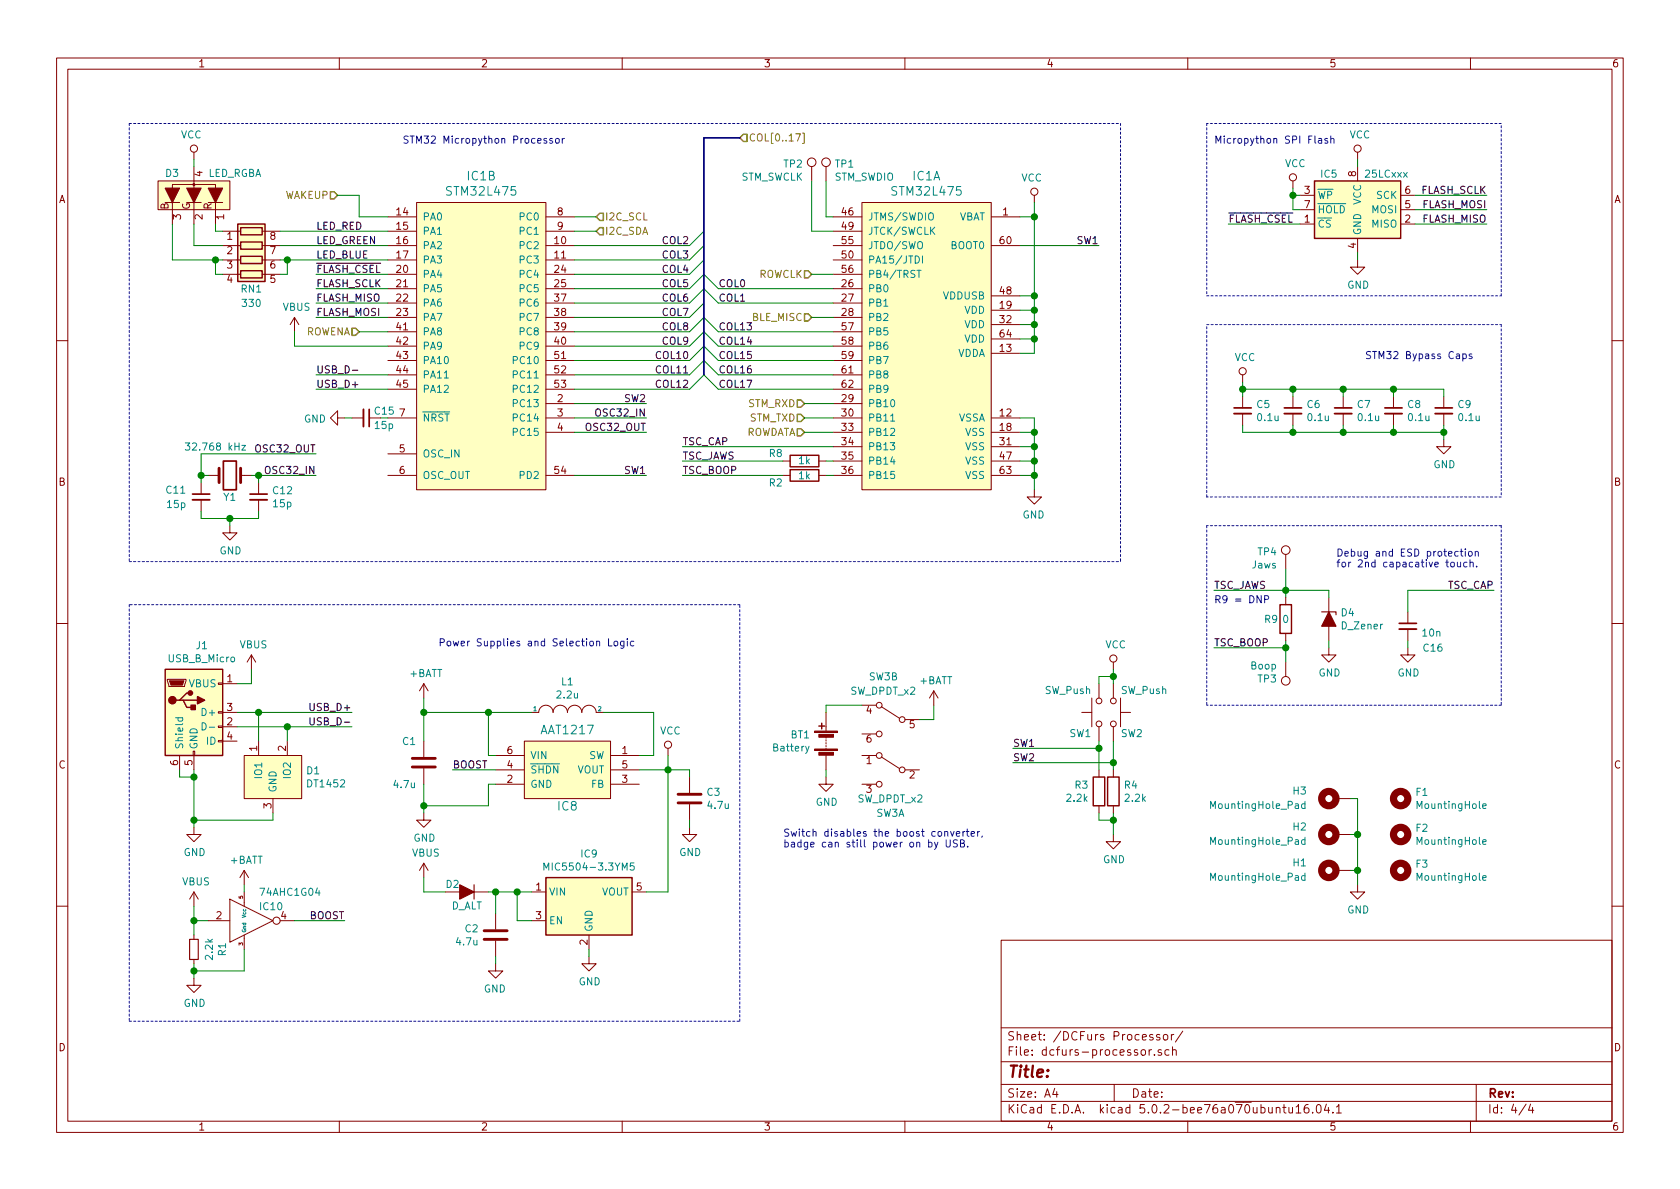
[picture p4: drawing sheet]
<svg xmlns="http://www.w3.org/2000/svg" width="297mm" height="210mm" viewBox="0 0 297 210" stroke-linecap="round" stroke-linejoin="round" font-family="sans-serif">
<g fill="none" stroke="#840000" stroke-width=".18">
<path d="M10 10.3h277v189.9h-277zM12 12.2h273v186.1h-273zM60 10.3v1.9M110 10.3v1.9M160 10.3v1.9M210 10.3v1.9M260 10.3v1.9M27.9 32h12.7v5.1h-12.7zM30.5 39.6v-7h7.6v7M34.3 26.9v1.3M34.3 29.5v10.1M68.6 38.3h5.1"/>
<path d="M73.7 35.8h22.8v50.8h-22.8zM96.5 38.3h5.1M143.5 29.5v2.5M146 29.5v2.5M147.3 38.3h5.1M152.4 35.8h22.9v50.8h-22.9zM175.3 38.3h5M182.9 34.5v1.3M228.6 32v1.3M229.9 39.6h2.5M229.9 34.5h2.5M229.9 37.1h2.5"/>
<path d="M240 26.9v1.3M240 29.5v2.5M247.6 39.6h2.6M247.6 34.5h2.6M247.6 37.1h2.6M39.4 40.9h3.1M39.4 46h3.1M39.4 43.4h3.1M39.4 48.5h3.1M46.4 40.9h3.1M46.4 46h3.1M46.4 43.4h3.1"/>
<path d="M46.4 48.5h3.1M52.1 56.1l-.8 1.3M52.1 56.1v2.6M52.1 56.1l.7 1.3M68.6 51h5.1M68.6 53.6h5.1M68.6 56.1h5.1M68.6 40.9h5.1M68.6 46h5.1M68.6 43.4h5.1M68.6 48.5h5.1M68.6 58.7h5.1"/>
<path d="M96.5 51h5.1M96.5 53.6h5.1M96.5 56.1h5.1M96.5 40.9h5.1M96.5 46h5.1M96.5 43.4h5.1M96.5 48.5h5.1M96.5 58.7h5.1M147.3 51h5.1M147.3 53.6h5.1M147.3 56.1h5.1M147.3 40.9h5.1"/>
<path d="M147.3 46h5.1M147.3 43.4h5.1M147.3 48.5h5.1M147.3 58.7h5.1M175.3 54.9h5M175.3 57.4h5M175.3 52.3h5M175.3 43.4h5M175.3 59.9h5M240 46v1.2h1.3l-1.3 1.3-1.2-1.3h1.2M240 42.2v2.5M10 60.2h2"/>
<path d="M59.7 73.9v-1.3l-1.3 1.3 1.3 1.3v-1.3h1.3M62.2 73.9h2.1M65.3 73.9h2M68.6 73.9h5.1M68.6 61.2h5.1M68.6 63.7h5.1M68.6 66.3h5.1M68.6 68.8h5.1M96.5 73.9h5.1M96.5 76.4h5.1M96.5 71.4h5.1M96.5 61.2h5.1"/>
<path d="M96.5 63.7h5.1M96.5 66.3h5.1M96.5 68.8h5.1M147.3 73.9h5.1M147.3 76.4h5.1M147.3 71.4h5.1M147.3 79h5.1M147.3 61.2h5.1M147.3 63.7h5.1M147.3 66.3h5.1M147.3 68.8h5.1M175.3 73.9h5"/>
<path d="M175.3 62.5h5M175.3 76.4h5M175.3 79h5M219.7 66.3v1.3M219.7 70.1v2M219.7 73.1v2.1M228.6 70.1v2M228.6 73.1v2.1M237.5 70.1v2M237.5 73.1v2.1M246.4 70.1v2M246.4 73.1v2.1"/>
<path d="M255.3 77.7v1.3h1.2l-1.2 1.3-1.3-1.3h1.3M255.3 70.1v2M255.3 73.1v2.1M285 60.2h2M35.6 85.3v2.1M35.6 88.4v2M36.8 84.1h1.9M40.6 93v1.2h1.3l-1.3 1.3-1.2-1.3h1.2M42.5 84.1h1.9M45.7 85.3v2.1M45.7 88.4v2M68.6 84.1h5.1"/>
<path d="M68.6 80.3h5.1M96.5 84.1h5.1M138.4 81.5h1.3M138.4 84.1h1.3M144.8 81.5h1.2M144.8 84.1h1.2M147.3 81.5h5.1M147.3 84.1h5.1M175.3 81.5h5M175.3 84.1h5M182.9 86.6v1.3h-1.3l1.3 1.2 1.2-1.2h-1.2M227.3 98v2.6"/>
<path d="M10 110.3h2M44.4 115.8l-.7 1.3M44.4 115.8v2.6M44.4 115.8l.8 1.3M196.8 117.1v1.3M227.3 105.7v1.2M227.3 112v1.3M227.3 117.1v2.5M234.9 114.5v1.3h1.3l-1.3 1.3-1.2-1.3h1.2M234.9 105.7v7.6M248.9 114.5v1.3h1.3l-1.3 1.3-1.3-1.3h1.3M248.9 108.2v2"/>
<path d="M248.9 111.2v2.1M285 110.3h2M29.6 120.1h3.3v.3l-.3 1h-2.8zM31.7 133.6v2.5M34.2 132.8h.2v.8h-.2zM34.3 133.6v2.5M38.6 130.9h.8v.3h-.8zM38.6 128.4h.8v.2h-.8zM38.6 125.9h.8v.2h-.8zM38.6 120.8h.8v.2h-.8zM39.4 120.9h2.5M39.4 128.5h2.5"/>
<path d="M39.4 126h2.5M39.4 131.1h2.5M43.2 133.6h10.1v7.6h-10.1zM45.7 131.1v2.5M50.8 131.1v2.5M74.9 120.9v2.5M74.9 131.1v2.8M74.9 135.9v2.8M74.9 120.9l-.7 1.3M74.9 120.9l.8 1.3M87.6 133.6h5.1M87.6 138.7h5.1"/>
<path d="M87.6 136.1h5.1M92.7 131.1h15.2v10.1h-15.2zM94 126h1.2a1.27 1.27 0 0 1 1.3-1.3 1.27 1.27 0 0 1 1.3 1.3 1.27 1.27 0 0 1 1.3-1.3 1.27 1.27 0 0 1 1.2 1.3 1.27 1.27 0 0 1 1.3-1.3 1.27 1.27 0 0 1 1.3 1.3 1.27 1.27 0 0 1 1.2-1.3 1.27 1.27 0 0 1 1.3 1.3h1.3M107.9 133.6h5.1M107.9 138.7h5.1M107.9 136.1h5.1M118.1 132.3v1.3M121.9 137.4v2.8M146 137.4v1.3h1.3l-1.3 1.2-1.2-1.2h1.2M146 126v3.3M146 130.3v.3M146 130.8v.3"/>
<path d="M146 131.3v.3M146 131.8v.3M146 132.3v.3M146 133.6v2.5M152.4 133.6h2.5M152.4 138.7h2.5M152.4 124.7h2.5M152.4 129.8h2.5M155.8 133.9l3.2 2M155.8 125l3.2 2M160 136.1h2.6M160 127.2h2.6"/>
<path d="M165.1 122.2l-.8 1.2M165.1 122.2v2.5M165.1 122.2l.8 1.2M191.3 126h1.7M193 123.4v5.1M194.3 120.9v2.5M194.3 128.5v2.6M194.3 136.1v1.3M196.8 120.9v2.5M196.8 128.5v2.6M196.8 136.1v1.3M198.1 126h1.8"/>
<path d="M198.1 123.4v5.1M34.3 146.3v1.3h1.3l-1.3 1.2-1.3-1.2h1.3M34.3 157.7v2.6M34.3 157.7l-.8 1.3M34.3 157.7l.8 1.3M40.6 159l7.7 3.8-7.7 3.8zM43.2 153.9v2.6M43.2 157.7v2.6M43.2 153.9l-.8 1.3M43.2 153.9l.7 1.3M48.3 141.2v2.6M74.9 143.8v1.2h1.3l-1.3 1.3-1.2-1.3h1.2"/>
<path d="M74.9 152.6v2.6M74.9 152.6l-.7 1.3M74.9 152.6l.8 1.3M78.7 157.7h7.7M94 157.7h2.5M111.8 157.7h2.5M121.9 146.3v1.3h1.3l-1.3 1.2-1.3-1.2h1.3M121.9 142.2v2.8M194.3 142.5v1.3M196.8 147.6v1.2h1.3l-1.3 1.3-1.2-1.3h1.2M196.8 142.5v1.3M236.2 153.9h2.6"/>
<path d="M236.2 147.6h2.6M236.2 141.2h2.6M240 156.5v1.2h1.3l-1.3 1.3-1.2-1.3h1.2M10 160.2h2M34.3 173v1.2h1.3l-1.3 1.3-1.3-1.3h1.3M34.3 165.3v.8M34.3 169.7v.7M36.8 162.8h3.8M43.2 165.3v2.6M49.5 162.8h2.6M87.6 170.4v1.3h-1.2l1.2 1.3 1.3-1.3h-1.3M87.6 161.5v2.8"/>
<path d="M87.6 166.4v2.8M94 162.8h2.5M104.1 169.2v1.2h1.3l-1.3 1.3-1.2-1.3h1.2M104.1 165.3v2.6M177 166.3h108v32h-108zM285 160.2h2M60 198.3v1.9M110 198.3v1.9M160 198.3v1.9M177 194.8h108M177 191.8h108M177 187.8h108"/>
<path d="M177 181.8h108M186.5 192.5l-.4 1h1M186.8 193v1M197 191.8v3M201.8 185.7l.3-.1 .4 .1v.6l-.1 .2-.3 .1-.3-.1zM203.2 185.6v1M203.6 185.6l-.4 .3M203.8 183a.37 .37 0 0 0-.5 .1v.3l.5 .1 .1 .1-.2 .3-.4-.1M204.1 186.5v.1M205.1 183l-.4-.1-.2 .2v.3l.6 .1v.3h-.6M205.3 185.7a.37 .37 0 0 0-.6 .1l.1 .2 .5 .2 .1 .1-.2 .3-.5-.1M205.8 183.1l.2-.2 .4 .2v.7l-.2 .1-.4-.1z"/>
<path d="M206.7 185.7l-.5-.1-.2 .3v.6l.2 .1 .5-.1M207.1 182.9v1M207.3 185.7h.1a.37 .37 0 0 1 .6 .1v.8M207.3 185.1v1.5M207.5 182.9l-.4 .3M209.1 182.3l-1.3 2M210 198.3v1.9M226.8 195.8h.6M227 195.3v1.3l.4 .2M227.9 195.8v.9l.4 .1 .2-.1M228.5 195.8v1M229.2 195.8l.4-.5v1.5"/>
<path d="M229.2 196.8h.8M231.3 195.3a.62 .62 0 0 0-.7 .7l.1 .7 .2 .1 .5-.1v-.5l-.1-.2-.4-.1-.3 .3M232.1 196.7v.1M232.9 195.5l.3-.2a.94 .94 0 0 1 0 1.5l-.4-.3-.1-.6zM234.5 195.2l-.3 1.1h.9M234.9 195.8v1M235.7 196.7v.1M236.3 195.8l.4-.5v1.5M236.3 196.8h.9M260 198.3v1.9M261 191.8v6.5M269.8 195.2l-1.2 2"/>
<path d="M270.6 195.2l-.3 1.1h.9M271 195.8v1"/>
<circle cx="34.3" cy="26.3" r=".63"/>
<circle cx="34.3" cy="32.6" r=".18"/>
<circle cx="143.5" cy="28.7" r=".76"/>
<circle cx="146" cy="28.7" r=".76"/>
<circle cx="182.9" cy="33.9" r=".63"/>
<circle cx="228.6" cy="31.4" r=".63"/>
<circle cx="240" cy="26.3" r=".63"/>
<circle cx="219.7" cy="65.7" r=".63"/>
<circle cx="227.3" cy="97.3" r=".76"/>
<circle cx="196.8" cy="116.5" r=".63"/>
<circle cx="118.1" cy="131.7" r=".63"/>
<circle cx="155.4" cy="124.7" r=".51"/>
<circle cx="155.4" cy="133.6" r=".51"/>
<circle cx="155.4" cy="129.8" r=".51"/>
<circle cx="155.4" cy="138.7" r=".51"/>
<circle cx="159.5" cy="127.2" r=".51"/>
<circle cx="159.5" cy="136.1" r=".51"/>
<circle cx="194.3" cy="123.9" r=".51"/>
<circle cx="194.3" cy="128" r=".51"/>
<circle cx="196.9" cy="123.9" r=".51"/>
<circle cx="196.9" cy="128" r=".51"/>
<circle cx="227.3" cy="120.4" r=".76"/>
<circle cx="48.9" cy="162.8" r=".63"/>
</g>
<g fill="#ffffc2" stroke="#ffffc2" stroke-width=".18">
<path d="M152.4 35.8h22.9v50.8h-22.9z"/>
<path d="M73.7 35.8h22.8v50.8h-22.8z"/>
<path d="M29.2 118.4h10.2v15.2h-10.2z"/>
<path d="M27.9 32h12.7v5.1h-12.7z"/>
<path d="M232.4 32h15.2v10.2h-15.2z"/>
<path d="M92.7 131.1h15.2v10.1h-15.2z"/>
<path d="M96.5 155.2h15.3v10.1h-15.3z"/>
<path d="M42 39.6h4.9v10.2h-4.9z"/>
<path d="M43.2 133.6h10.1v7.6h-10.1z"/>
</g>
<g fill="none" stroke="#008484" stroke-width=".18">
<path d="M161.8 45.3a.64 .64 0 0 1 .8 .6 .64 .64 0 0 1-.8 .6zM162.1 47.8h.8M162.5 47.8v1.3M163.1 45.3v1.2M164.7 40.7l.6 .7M165.3 40.2l-.8 .7M32.8 78.3h.8l-.5 .5 .4 .1v.6l-.2 .1-.5-.1M42.7 78.8h.7l-.7 .8h.7M78.6 66.8h.7M157.5 74.5h.7M31 126.9h1.3M31.5 126.9v.4l.2 .2 .6-.1v-.5"/>
<path d="M35.7 127.8a.64 .64 0 0 1 .8 .6 .64 .64 0 0 1-.8 .7zM37 128.6h1M143.1 132l-.5 1.1-.2 .1M96.2 153.9v-1.3l.4 .9 .4-.9v1.3M112.1 152.6h-.6l-.1 .6 .2-.1 .5 .1v.5l-.2 .2-.5-.2M230.7 154.9l-.3-.1-.3 .3 .2 .5h.4M230.7 148.5h-.3l-.3 .2 .2 .6h.4M230.7 142.2l-.3-.1-.3 .3 .2 .5h.4M230.7 141.7v1.3M230.7 148.1v1.2M230.7 154.4v1.3M262.2 142.5l.6-.1-.1-.2-.3-.1-.2 .2v.6h.5"/>
<path d="M262.2 148.9l.6-.1-.1-.3h-.3l-.2 .2v.6h.5M262.2 155.2l.6-.1-.1-.2-.3-.1-.2 .2v.6h.5"/>
</g>
<g fill="none" stroke="#008400" stroke-width=".18">
<path d="M30.5 39.6v6.4h8.9M34.3 28.2v1.3M34.3 39.6v3.8h5.1M38.1 39.6v1.3h1.3M59.7 34.5h3.8v3.8h5.1M101.6 38.3h3.8M143.5 32v8.9h3.8M146 32v6.3h1.3M180.3 38.3h2.6M182.9 35.8v26.7h-2.6M217.2 39.6h12.7M228.6 33.3v3.8h1.3"/>
<path d="M228.6 34.5h1.3M240 28.2v1.3M250.2 34.5h12.7M250.2 37.1h12.7M250.2 39.6h12.7M38.1 46v2.5h1.3M49.5 46h19.1M49.5 40.9h19.1M49.5 43.4h19.1M50.8 46v2.5h-1.3M52.1 58.7v2.5h16.5M55.9 56.1h12.7"/>
<path d="M55.9 53.6h12.7M55.9 48.5h12.7M55.9 51h12.7M63.5 58.7h5.1M101.6 58.7h20.3l2.6-2.6 2.5 2.6h20.3M101.6 53.6h20.3l2.6-2.6 2.5 2.6h20.3M101.6 51h20.3l2.6-2.5 2.5 2.5h20.3M101.6 40.9h3.8M124.5 53.6l-2.6 2.5h-20.3M124.5 46l-2.6 2.5h-20.3M124.5 43.4l-2.6 2.6h-20.3M124.5 40.9l-2.6 2.5h-20.3"/>
<path d="M143.5 56.1h3.8M143.5 48.5h3.8M180.3 54.9h2.6M180.3 57.4h2.6M180.3 59.9h2.6M180.3 52.3h2.6M180.3 43.4h14M240 44.7v1.3M55.9 66.3h12.7M55.9 68.8h12.7M61 73.9h1.2M101.6 73.9h12.7"/>
<path d="M101.6 76.4h12.7M101.6 68.8h20.3l2.6-2.5 2.5 2.5h20.3M101.6 66.3h20.3l2.6-2.6 2.5 2.6h20.3M101.6 63.7h20.3l2.6-2.5 2.5 2.5h20.3M101.6 61.2h20.3l2.6-2.5 2.5 2.5h20.3M101.6 71.4h12.7M120.6 79h26.7M142.2 73.9h5.1M142.2 76.4h5.1M142.2 71.4h5.1M180.3 73.9h2.6v12.7M180.3 76.4h2.6"/>
<path d="M180.3 79h2.6M219.7 75.2v1.2h35.6M219.7 67.6v2.5M219.7 68.8h35.6v1.3M228.6 68.8v1.3M228.6 75.2v1.2M237.5 68.8v1.3M237.5 75.2v1.2M246.4 68.8v1.3M246.4 75.2v1.2M255.3 75.2v2.5M35.6 84.1h1.2"/>
<path d="M35.6 90.4v1.3h10.1v-1.3M40.6 91.7v1.3M44.4 84.1h11.5M45.7 84.1v1.2M55.9 80.3h-20.3v5M101.6 84.1h12.7M120.6 81.5h17.8M120.6 84.1h17.8M146 81.5h1.3M146 84.1h1.3M180.3 81.5h2.6M180.3 84.1h2.6"/>
<path d="M44.4 118.4v2.5h-2.5M196.8 118.4v2.5M196.8 119.6h-2.5v1.3M214.6 104.4h20.3v1.3M214.6 114.5h12.7M227.3 100.6v5.1M227.3 113.3v3.8M234.9 113.3v1.2M248.9 113.3v1.2M264.2 104.4h-15.3v3.8M31.7 136.1v1.3h2.6M34.3 136.1v10.2"/>
<path d="M41.9 126h20.3M41.9 128.5h20.3M45.7 126v5.1M50.8 128.5v2.6M74.9 123.4v7.7M74.9 138.7v5.1M74.9 126h19.1M80 136.1h7.6M86.4 126v7.6h1.2M87.6 138.7h-1.2v3.8h-11.5M106.7 126h8.9v7.6h-2.6M113 136.1h8.9v1.3"/>
<path d="M118.1 133.6v24.1h-3.8M146 136.1v1.3M152.4 124.7h-6.4v1.3M165.1 124.7v2.5h-2.5M179.1 132.3h15.2M179.1 134.9h17.7M194.3 131.1v5M196.8 131.1v5M43.2 156.5v1.2M48.3 143.8v1.2h-14M74.9 155.2v2.5h3.8M86.4 157.7h7.6"/>
<path d="M87.6 157.7v3.8M91.4 157.7v5.1h2.6M121.9 145v1.3M194.3 143.8v1.2h2.5M196.8 143.8v3.8M238.8 141.2h1.2v15.3M238.8 153.9h1.2M238.8 147.6h1.2M34.3 160.3v5M34.3 170.4v2.6M34.3 162.8h2.5M43.2 167.9v3.8h-8.9"/>
<path d="M52.1 162.8h8.9M87.6 169.2v1.2M104.1 167.9v1.3"/>
</g>
<g fill="#008400" stroke="#008400" stroke-width=".25">
<circle cx="182.9" cy="38.3" r=".51"/>
<circle cx="182.9" cy="54.9" r=".51"/>
<circle cx="182.9" cy="57.4" r=".51"/>
<circle cx="182.9" cy="59.9" r=".51"/>
<circle cx="182.9" cy="76.4" r=".51"/>
<circle cx="182.9" cy="79" r=".51"/>
<circle cx="182.9" cy="81.5" r=".51"/>
<circle cx="182.9" cy="84.1" r=".51"/>
<circle cx="182.9" cy="52.3" r=".51"/>
<circle cx="237.5" cy="76.4" r=".51"/>
<circle cx="228.6" cy="76.4" r=".51"/>
<circle cx="34.3" cy="137.4" r=".51"/>
<circle cx="74.9" cy="142.5" r=".51"/>
<circle cx="118.1" cy="136.1" r=".51"/>
<circle cx="91.4" cy="157.7" r=".51"/>
<circle cx="87.6" cy="157.7" r=".51"/>
<circle cx="74.9" cy="126" r=".51"/>
<circle cx="86.4" cy="126" r=".51"/>
<circle cx="196.9" cy="145" r=".51"/>
<circle cx="196.9" cy="119.6" r=".51"/>
<circle cx="50.8" cy="46" r=".51"/>
<circle cx="34.3" cy="162.8" r=".51"/>
<circle cx="34.3" cy="171.7" r=".51"/>
<circle cx="38.1" cy="46" r=".51"/>
<circle cx="196.9" cy="134.9" r=".51"/>
<circle cx="194.3" cy="132.3" r=".51"/>
<circle cx="246.4" cy="76.4" r=".51"/>
<circle cx="255.3" cy="76.4" r=".51"/>
<circle cx="219.7" cy="68.8" r=".51"/>
<circle cx="228.6" cy="68.8" r=".51"/>
<circle cx="237.5" cy="68.8" r=".51"/>
<circle cx="246.4" cy="68.8" r=".51"/>
<circle cx="228.6" cy="34.5" r=".51"/>
<circle cx="34.3" cy="145" r=".51"/>
<circle cx="45.7" cy="126" r=".51"/>
<circle cx="50.8" cy="128.5" r=".51"/>
<circle cx="40.6" cy="91.7" r=".51"/>
<circle cx="45.7" cy="84.1" r=".51"/>
<circle cx="35.6" cy="84.1" r=".51"/>
<circle cx="227.3" cy="104.4" r=".51"/>
<circle cx="227.3" cy="114.5" r=".51"/>
<circle cx="240" cy="153.9" r=".51"/>
<circle cx="240" cy="147.6" r=".51"/>
</g>
<path d="M64.3 72.4v3M218.2 73.1h3M227.1 73.1h3M236 73.1h3M244.9 73.1h3M253.7 73.1h3.1M34 88.4h3.1M44.2 88.4h3M247.4 111.2h3" fill="none" stroke="#840000" stroke-width=".33"/>
<path d="M65.3 72.4v3M218.2 72.1h3M227.1 72.1h3M236 72.1h3M244.9 72.1h3M253.7 72.1h3.1M34 87.4h3.1M39.5 81.5h2.3v5.1h-2.3zM44.2 87.4h3M247.4 110.2h3" fill="none" stroke="#840000" stroke-width=".3"/>
<g fill="none" stroke="#840000" stroke-width=".25">
<path d="M42 39.6h4.9v10.2h-4.9zM232.4 32h15.2v10.2h-15.2zM42.5 40.3h3.9v1.2h-3.9zM42.5 42.8h3.9v1.3h-3.9zM42.5 45.3h3.9v1.3h-3.9zM42.5 47.9h3.9v1.2h-3.9zM139.7 83.1h5.1v2h-5.1zM139.7 80.5h5.1v2h-5.1zM29.2 118.4h10.2v15.2h-10.2zM226.3 106.9h2v5.1h-2zM31.7 123.8h.7l.6 1.3h1.3M32.4 123.8h2.5"/>
<path d="M33.7 122.5h-.7l-1.3 1.3h-.6M144.8 128.4h1M145.3 127.9v1M193.3 137.4h2v5.1h-2zM195.8 137.4h2.1v5.1h-2.1zM96.5 155.2h15.3v10.1h-15.3z"/>
</g>
<g fill="#840000" stroke="#840000" stroke-width=".25">
<path d="M33.8 124.7h.7v.8h-.7z"/>
<path d="M34.9 123.2l1.3 .6-1.3 .7z"/>
<circle cx="30.5" cy="123.8" r=".63"/>
<circle cx="33.7" cy="122.5" r=".38"/>
</g>
<g fill="#840000" stroke="#840000" stroke-width=".18">
<path d="M30 120.4h2.5l-.2 .8h-2.1z"/>
<path d="M144 132.5h4.1v.2h-4.1z"/>
<path d="M144 129.3h4.1v.2h-4.1z"/>
<path d="M144.8 133h2.6v.5h-2.6z"/>
<path d="M144.8 129.9h2.6v.5h-2.6z"/>
</g>
<path d="M140.7 23.7h.8l-.5 1.2M141.9 23.5h.3v1.9h-.3" fill="none" stroke="#848400" stroke-width=".18"/>
<path d="M58.4 33.9h.7l.6 .6-.6 .7h-.7zM106 37.7h.7v1.3h-.7l-.6-.7zM131.4 23.7h.7v1.3h-.7l-.6-.6zM62.2 58h.7l.6 .7-.6 .6h-.7zM106 40.3h.7v1.2h-.7l-.6-.6zM142.2 47.9h.7l.6 .6-.6 .6h-.7zM142.2 55.5h.7l.6 .6-.6 .7h-.7zM141 75.8h.6l.6 .6-.6 .7h-.6zM141 73.3h.6l.6 .6-.6 .6h-.6zM141 70.7h.6l.6 .7-.6 .6h-.6z" fill="none" stroke="#848400" stroke-width=".25"/>
<path d="M29.2 35.8h2.5M33 35.8h2.6M36.8 35.8h2.6M233.7 108.2h2.5v.5M83.8 156.5v2.5M33.5 166.1h1.6v3.6h-1.6z" fill="none" stroke="#840000" stroke-width=".2"/>
<g fill="#840000" stroke="#840000" stroke-width=".2">
<path d="M29.2 33.3h2.5l-1.2 2.5z"/>
<path d="M33 33.3h2.6l-1.3 2.5z"/>
<path d="M36.8 33.3h2.6l-1.3 2.5z"/>
<path d="M81.3 156.5l2.5 1.2-2.5 1.3z"/>
<path d="M234.9 108.2l1.3 2.5h-2.5z"/>
</g>
<path d="M62.3 65.5h1M54.8 126.9v1.1l.3 .2 .3-.1 .1-.1v-1.1" fill="none" stroke="#000" stroke-width=".18"/>
<path d="M38.7 82.8v2.5M42.5 82.8v2.5M72.9 135.6h4.1M72.9 134.1h4.1M119.9 142h4.1M119.9 140.5h4.1M85.6 166.1h4.1M85.6 164.6h4.1" fill="none" stroke="#840000" stroke-width=".51"/>
<g fill="none" stroke="#0000c2" stroke-width=".18">
<path d="M96.6 24.5h-.3l-.1 .2v.1l.4 .2v.3h-.4M97.7 24.5h-.3l-.2 .2 .1 .1 .4 .2v.3h-.5M98.3 24.6l.2-.1 .3 .1 .1 .5-.1 .2h-.3l-.2-.1zM99.4 24.5v.8M99.8 24.5l-.4 .2M233.1 24.5h.5l.1 .8M233.7 24.8h-.5l-.1 .2 .1 .3h.5M234.7 24.5h-.3l-.2 .2 .1 .1 .4 .2v.3h-.5M235.3 24.6l.2-.1h.3l.1 .8M235.3 24v1.3M258.6 62.6h.4l.3 .2-.1 .6h-.6M258.6 62.6v1.2"/>
<path d="M260.2 62.6h-.3l-.2 .2 .1 .1 .4 .2v.3h-.5M256.5 99.5l.2-.1 .4 .1v.5l-.1 .2h-.3l-.2-.1zM257.7 99.4l.1 .8h.3l.1-.1M257.8 97.6l-.3-.1-.3 .2 .1 .6h.5M258.2 97.5h.4M258.2 99.4v.8M258.4 97.1v1.1l.2 .1M259.1 97.1v.1M259.1 97.5v.8M259.4 99.5l-.4-.1-.2 .2 .1 .6h.5M259.7 97.6l.3-.1 .3 .2-.1 .6h-.3l-.2-.1zM259.9 99.5l.2-.1 .3 .1 .1 .7"/>
<path d="M259.9 99v1.2M260.8 97.6l.2-.1 .3 .1 .1 .7M260.8 97.5v.8M107.6 112.9v1.3h.6M108.6 113.5l.2-.1 .4 .1v.5l-.1 .2h-.3l-.2-.1zM110.3 113.4v1.1l-.2 .1h-.3M110.3 113.4h-.3l-.3 .2 .1 .6h.5M110.9 112.9v.2M110.9 113.4v.8M112.1 113.4h-.4l-.2 .2 .1 .6h.5M223.6 106l.7-.1v-.4l-.2-.2h-.5v1.3M261.1 100.1v.1"/>
<path d="M165.2 148.9l.3 .9M165.8 148.9l-.4 1.2-.2 .1M167 147.2l.2-.2 .3 .1 .1 .8M167.3 148.5v1l.2 .3 .4-.1 .1-.2v-1M168.1 147l.3 .9 .3-.9M169.1 147.4l.6-.1-.1-.2-.3-.1-.2 .2 .1 .6h.4M169.3 148.6l-.5-.1-.2 .1v.4l.6 .2 .1 .3-.3 .3-.4-.1M169.8 149.1h.6l.1-.2-.1-.3-.6-.1v1.3h.5l.2-.1v-.4l-.2-.2M170.3 147v.9M170.6 147l-.2 .1-.1 .2M170.8 147h.5M171 146.6v1.1l.3 .2"/>
<path d="M171.1 149.7v.1M171.7 147.4l.6-.1-.1-.2-.3-.1-.2 .2 .1 .6h.4M172.8 147v.9M173.2 147l-.4 .3M173.7 147.8l-.1 .3"/>
</g>
<g fill="none" stroke="#840000" stroke-width="1.3">
<circle cx="234.9" cy="147.6" r="1.27"/>
<circle cx="234.9" cy="141.2" r="1.27"/>
<circle cx="234.9" cy="153.9" r="1.27"/>
<circle cx="247.6" cy="153.9" r="1.27"/>
<circle cx="247.6" cy="141.2" r="1.27"/>
<circle cx="247.6" cy="147.6" r="1.27"/>
</g>
<path d="M130.8 24.4h-6.3v41.9" fill="none" stroke="#000084" stroke-width=".3"/>
<g fill="none" stroke="#0000c2" stroke-width=".18" stroke-dasharray=".4 .4">
<path d="M22.9 21.8v77.5M22.9 21.8h175.2M198.1 21.8v77.5M213.4 21.8v30.5M265.4 21.8h-52M213.4 52.3h52M213.4 57.4h52M265.4 52.3v-30.5M265.4 57.4v30.5M22.9 99.3h175.2M213.4 87.9v-30.5M213.4 93v31.7"/>
<path d="M265.4 87.9h-52M265.4 93h-52M265.4 93v31.7M22.9 106.9v73.7M130.8 106.9h-107.9M265.4 124.7h-52M22.9 180.6h107.9M130.8 180.6v-73.7"/>
</g>
<text font-size="2.8" fill="#840000" x="178" y="190.5">Title:</text>
<g font-size="2.1" fill="#008484">
<text x="79.2" y="34.6">STM32L475</text>
<text x="82.7" y="31.9">IC1B</text>
<text x="158" y="34.6">STM32L475</text>
<text x="161.4" y="31.9">IC1A</text>
<text x="95.8" y="129.8">AAT1217</text>
<text x="98.7" y="143.3">IC8</text>
</g>
<g font-size="2.1" fill="#840000">
<text x="178" y="184">Sheet: /DCFurs Processor/</text>
<text x="178" y="186.7">File: dcfurs-processor.sch</text>
<text x="178" y="196.9">KiCad E.D.A. kicad 5.0.2-bee76a070ubuntu16.04.1</text>
<text x="178" y="194.1">Size: A4</text>
<text x="200" y="194.1">Date:</text>
<text x="263" y="194.1">Rev:</text>
<text x="263" y="196.9">Id: 4/4</text>
</g>
<g font-size="1.8" fill="#840000">
<text x="35" y="11.9">1</text>
<text x="85" y="11.9">2</text>
<text x="135" y="11.9">3</text>
<text x="185" y="11.9">4</text>
<text x="235" y="11.9">5</text>
<text x="285" y="11.9">6</text>
<text x="10.4" y="35.9">A</text>
<text x="35.8" y="31.2" transform="rotate(-90 35.8 31.2)">4</text>
<text x="230.7" y="34.3">3</text>
<text x="239.8" y="31.2" transform="rotate(-90 239.8 31.2)">8</text>
<text x="248.4" y="34.3">6</text>
<text x="285.4" y="35.9">A</text>
<text x="29.8" y="37.1" transform="rotate(-90 29.8 37.1)">B</text>
<text x="32" y="38.8" transform="rotate(-90 32 38.8)">3</text>
<text x="33.6" y="37.1" transform="rotate(-90 33.6 37.1)">G</text>
<text x="35.8" y="38.8" transform="rotate(-90 35.8 38.8)">2</text>
<text x="37.4" y="37.1" transform="rotate(-90 37.4 37.1)">R</text>
<text x="39.6" y="38.8" transform="rotate(-90 39.6 38.8)">1</text>
<text x="70.2" y="38.1">14</text>
<text x="70.2" y="40.6">15</text>
<text x="98.6" y="38.1">8</text>
<text x="98.6" y="40.6">9</text>
<text x="148.9" y="38.1">46</text>
<text x="148.9" y="40.6">49</text>
<text x="177.3" y="38.1">1</text>
<text x="230.7" y="39.4">1</text>
<text x="230.7" y="36.8">7</text>
<text x="248.4" y="39.4">2</text>
<text x="248.4" y="36.8">5</text>
<text x="40.2" y="42.4">1</text>
<text x="40.2" y="45">2</text>
<text x="40.2" y="47.5">3</text>
<text x="47.8" y="47.5">6</text>
<text x="47.8" y="45">7</text>
<text x="47.8" y="42.4">8</text>
<text x="70.2" y="43.2">16</text>
<text x="70.2" y="45.7">17</text>
<text x="98.1" y="43.2">10</text>
<text x="98.1" y="45.7">11</text>
<text x="148.9" y="45.7">50</text>
<text x="148.9" y="43.2">55</text>
<text x="176.8" y="43.2">60</text>
<text x="239.8" y="43.9" transform="rotate(-90 239.8 43.9)">4</text>
<text x="40.2" y="50">4</text>
<text x="47.8" y="50">5</text>
<text x="70.2" y="48.3">20</text>
<text x="70.2" y="50.8">21</text>
<text x="70.2" y="53.3">22</text>
<text x="98.1" y="48.3">24</text>
<text x="98.1" y="50.8">25</text>
<text x="98.1" y="53.3">37</text>
<text x="148.9" y="50.8">26</text>
<text x="148.9" y="53.3">27</text>
<text x="148.9" y="48.3">56</text>
<text x="176.8" y="52.1">48</text>
<text x="70.2" y="55.9">23</text>
<text x="70.2" y="58.4">41</text>
<text x="98.1" y="55.9">38</text>
<text x="98.1" y="58.4">39</text>
<text x="148.9" y="55.9">28</text>
<text x="148.9" y="58.4">57</text>
<text x="176.8" y="54.6">19</text>
<text x="176.8" y="57.1">32</text>
<text x="176.8" y="59.7">64</text>
<text x="70.2" y="61">42</text>
<text x="70.2" y="63.5">43</text>
<text x="98.1" y="61">40</text>
<text x="98.1" y="63.5">51</text>
<text x="148.9" y="61">58</text>
<text x="148.9" y="63.5">59</text>
<text x="176.8" y="62.2">13</text>
<text x="70.2" y="66">44</text>
<text x="70.2" y="68.6">45</text>
<text x="98.1" y="66">52</text>
<text x="98.1" y="68.6">53</text>
<text x="98.6" y="71.1">2</text>
<text x="148.9" y="71.1">29</text>
<text x="148.9" y="66">61</text>
<text x="148.9" y="68.6">62</text>
<text x="70.6" y="73.7">7</text>
<text x="98.6" y="73.7">3</text>
<text x="98.6" y="76.2">4</text>
<text x="148.9" y="73.7">30</text>
<text x="148.9" y="76.2">33</text>
<text x="176.8" y="73.7">12</text>
<text x="176.8" y="76.2">18</text>
<text x="70.6" y="80">5</text>
<text x="70.6" y="83.8">6</text>
<text x="98.1" y="83.8">54</text>
<text x="148.9" y="78.7">34</text>
<text x="148.9" y="81.3">35</text>
<text x="148.9" y="83.8">36</text>
<text x="176.8" y="78.7">31</text>
<text x="176.8" y="81.3">47</text>
<text x="176.8" y="83.8">63</text>
<text x="10.4" y="85.9">B</text>
<text x="285.4" y="85.9">B</text>
<text x="40.2" y="120.6">1</text>
<text x="40.2" y="125.7">3</text>
<text x="40.2" y="128.3">2</text>
<text x="40.2" y="130.8">4</text>
<text x="153.2" y="126.2">4</text>
<text x="153.2" y="131.3">6</text>
<text x="160.8" y="128.8">5</text>
<text x="10.4" y="135.9">C</text>
<text x="31.5" y="135.4" transform="rotate(-90 31.5 135.4)">6</text>
<text x="34" y="135.4" transform="rotate(-90 34 135.4)">5</text>
<text x="45.5" y="132.8" transform="rotate(-90 45.5 132.8)">1</text>
<text x="50.5" y="132.8" transform="rotate(-90 50.5 132.8)">2</text>
<text x="89.7" y="135.9">4</text>
<text x="89.7" y="133.3">6</text>
<text x="110" y="133.3">1</text>
<text x="110" y="135.9">5</text>
<text x="153.2" y="135.1">1</text>
<text x="160.8" y="137.7">2</text>
<text x="285.4" y="135.9">C</text>
<text x="48" y="143" transform="rotate(-90 48 143)">3</text>
<text x="89.7" y="138.4">2</text>
<text x="110" y="138.4">3</text>
<text x="153.2" y="140.2">3</text>
<text x="94.8" y="157.5">1</text>
<text x="112.5" y="157.5">5</text>
<text x="38.3" y="162.6">2</text>
<text x="49.7" y="162.6">4</text>
<text x="94.8" y="162.6">3</text>
<text x="103.9" y="167.1" transform="rotate(-90 103.9 167.1)">2</text>
<text x="10.4" y="185.9">D</text>
<text x="285.4" y="185.9">D</text>
<text x="35" y="199.9">1</text>
<text x="85" y="199.9">2</text>
<text x="135" y="199.9">3</text>
<text x="185" y="199.9">4</text>
<text x="235" y="199.9">5</text>
<text x="285" y="199.9">6</text>
</g>
<g font-size="1.8" fill="#008484">
<text x="32" y="24.5">VCC</text>
<text x="138.6" y="29.6">TP2</text>
<text x="147.7" y="29.6">TP1</text>
<text x="227.2" y="29.6">VCC</text>
<text x="238.6" y="24.5">VCC</text>
<text x="29.3" y="31.3">D3</text>
<text x="36.7" y="31.3">LED_RGBA</text>
<text x="131" y="31.9">STM_SWCLK</text>
<text x="147.5" y="31.9">STM_SWDIO</text>
<text x="180.6" y="32.1">VCC</text>
<text x="232.9" y="35.2">WP</text>
<text x="233.6" y="31.4">IC5</text>
<text x="241.5" y="31.4">25LCxxx</text>
<text x="243.4" y="35.2">SCK</text>
<text x="74.7" y="39">PA0</text>
<text x="74.7" y="41.5">PA1</text>
<text x="92.1" y="39">PC0</text>
<text x="92.1" y="41.5">PC1</text>
<text x="153.4" y="39">JTMS/SWDIO</text>
<text x="153.4" y="41.5">JTCK/SWCLK</text>
<text x="169.4" y="39">VBAT</text>
<text x="232.9" y="40.3">CS</text>
<text x="232.9" y="37.7">HOLD</text>
<text x="240.7" y="41.7" transform="rotate(-90 240.7 41.7)">GND</text>
<text x="240.7" y="36.2" transform="rotate(-90 240.7 36.2)">VCC</text>
<text x="242.6" y="40.3">MISO</text>
<text x="242.6" y="37.7">MOSI</text>
<text x="74.7" y="44.1">PA2</text>
<text x="74.7" y="46.6">PA3</text>
<text x="92.1" y="44.1">PC2</text>
<text x="92.1" y="46.6">PC3</text>
<text x="153.4" y="46.6">PA15/JTDI</text>
<text x="153.4" y="44.1">JTDO/SWO</text>
<text x="168.1" y="44.1">BOOT0</text>
<text x="42.7" y="51.7">RN1</text>
<text x="74.7" y="49.1">PA4</text>
<text x="74.7" y="51.7">PA5</text>
<text x="92.1" y="49.1">PC4</text>
<text x="92.1" y="51.7">PC5</text>
<text x="153.4" y="51.7">PB0</text>
<text x="153.4" y="49.1">PB4/TRST</text>
<text x="166.8" y="53">VDDUSB</text>
<text x="238.2" y="51">GND</text>
<text x="43" y="54.3">330</text>
<text x="50" y="55">VBUS</text>
<text x="74.7" y="54.2">PA6</text>
<text x="74.7" y="56.8">PA7</text>
<text x="74.7" y="59.3">PA8</text>
<text x="92.1" y="54.2">PC6</text>
<text x="92.1" y="56.8">PC7</text>
<text x="92.1" y="59.3">PC8</text>
<text x="153.4" y="54.2">PB1</text>
<text x="153.4" y="56.8">PB2</text>
<text x="153.4" y="59.3">PB5</text>
<text x="170.5" y="55.5">VDD</text>
<text x="170.5" y="58">VDD</text>
<text x="74.7" y="61.8">PA9</text>
<text x="74.7" y="64.4">PA10</text>
<text x="91.1" y="64.4">PC10</text>
<text x="92.1" y="61.8">PC9</text>
<text x="153.4" y="61.8">PB6</text>
<text x="153.4" y="64.4">PB7</text>
<text x="169.2" y="63.1">VDDA</text>
<text x="170.5" y="60.6">VDD</text>
<text x="218.3" y="63.8">VCC</text>
<text x="74.7" y="66.9">PA11</text>
<text x="74.7" y="69.5">PA12</text>
<text x="91.1" y="66.9">PC11</text>
<text x="91.1" y="69.5">PC12</text>
<text x="153.4" y="66.9">PB8</text>
<text x="153.4" y="69.5">PB9</text>
<text x="53.7" y="74.7">GND</text>
<text x="66.3" y="73.3">C15</text>
<text x="66.4" y="75.9">15p</text>
<text x="74.7" y="74.5">NRST</text>
<text x="91.1" y="72">PC13</text>
<text x="91.1" y="74.5">PC14</text>
<text x="91.1" y="77.1">PC15</text>
<text x="153.4" y="72">PB10</text>
<text x="153.4" y="74.5">PB11</text>
<text x="153.4" y="77.1">PB12</text>
<text x="169.4" y="74.5">VSSA</text>
<text x="170.7" y="77.1">VSS</text>
<text x="222.2" y="72.2">C5</text>
<text x="222.5" y="74.5">0.1u</text>
<text x="231.1" y="72.2">C6</text>
<text x="231.3" y="74.5">0.1u</text>
<text x="240" y="72.2">C7</text>
<text x="240.2" y="74.5">0.1u</text>
<text x="248.9" y="72.2">C8</text>
<text x="249.1" y="74.5">0.1u</text>
<text x="257.8" y="72.2">C9</text>
<text x="258" y="74.5">0.1u</text>
<text x="33.6" y="79.7">32.768 kHz</text>
<text x="74.7" y="80.9">OSC_IN</text>
<text x="136" y="80.8">R8</text>
<text x="141.3" y="82.1">1k</text>
<text x="153.4" y="79.6">PB13</text>
<text x="153.4" y="82.2">PB14</text>
<text x="170.7" y="79.6">VSS</text>
<text x="170.7" y="82.2">VSS</text>
<text x="253.4" y="82.8">GND</text>
<text x="29.5" y="87.3">C11</text>
<text x="29.6" y="89.8">15p</text>
<text x="39.6" y="88.6">Y1</text>
<text x="48.3" y="87.4">C12</text>
<text x="48.4" y="89.7">15p</text>
<text x="74.7" y="84.7">OSC_OUT</text>
<text x="92.1" y="84.7">PD2</text>
<text x="136" y="86">R2</text>
<text x="141.3" y="84.8">1k</text>
<text x="153.4" y="84.7">PB15</text>
<text x="170.7" y="84.7">VSS</text>
<text x="180.8" y="91.7">GND</text>
<text x="38.8" y="98">GND</text>
<text x="221.4" y="100.5">Jaws</text>
<text x="222.4" y="98.2">TP4</text>
<text x="223.6" y="110.2">R9</text>
<text x="226.8" y="110.2">0</text>
<text x="237.2" y="109">D4</text>
<text x="237.3" y="111.3">D_Zener</text>
<text x="251.6" y="112.6">10n</text>
<text x="29.8" y="117.1">USB_B_Micro</text>
<text x="34.7" y="114.8">J1</text>
<text x="42.4" y="114.6">VBUS</text>
<text x="72.4" y="119.7">+BATT</text>
<text x="195.4" y="114.6">VCC</text>
<text x="221.2" y="118.4">Boop</text>
<text x="233.1" y="119.6">GND</text>
<text x="247.1" y="119.6">GND</text>
<text x="251.7" y="115.2">C16</text>
<text x="33.5" y="121.5">VBUS</text>
<text x="98.6" y="123.5">2.2u</text>
<text x="99.3" y="121.2">L1</text>
<text x="150.4" y="122.9">SW_DPDT_x2</text>
<text x="153.7" y="120.3">SW3B</text>
<text x="162.6" y="121">+BATT</text>
<text x="184.8" y="122.7">SW_Push</text>
<text x="198.2" y="122.7">SW_Push</text>
<text x="222.4" y="120.7">TP3</text>
<text x="36" y="126.6">D+</text>
<text x="36.6" y="131.7">ID</text>
<text x="71.2" y="131.7">C1</text>
<text x="116.7" y="129.9">VCC</text>
<text x="139.8" y="130.6">BT1</text>
<text x="189.1" y="130.3">SW1</text>
<text x="198.2" y="130.3">SW2</text>
<text x="32.4" y="132.6" transform="rotate(-90 32.4 132.6)">Shield</text>
<text x="34.9" y="132.6" transform="rotate(-90 34.9 132.6)">GND</text>
<text x="46.4" y="137.5" transform="rotate(-90 46.4 137.5)">IO1</text>
<text x="51.4" y="137.5" transform="rotate(-90 51.4 137.5)">IO2</text>
<text x="54.3" y="136.9">D1</text>
<text x="93.7" y="136.8">SHDN</text>
<text x="93.7" y="134.2">VIN</text>
<text x="102" y="136.8">VOUT</text>
<text x="104.1" y="134.2">SW</text>
<text x="136.8" y="132.9">Battery</text>
<text x="48.9" y="140.2" transform="rotate(-90 48.9 140.2)">GND</text>
<text x="54.5" y="139.2">DT1452</text>
<text x="69.7" y="139.4">4.7u</text>
<text x="93.7" y="139.3">GND</text>
<text x="104.6" y="139.3">FB</text>
<text x="125" y="140.7">C3</text>
<text x="125.2" y="143">4.7u</text>
<text x="144.2" y="142.5">GND</text>
<text x="151.7" y="141.9">SW_DPDT_x2</text>
<text x="188.7" y="141.8">2.2k</text>
<text x="190.1" y="139.5">R3</text>
<text x="198.8" y="139.5">R4</text>
<text x="199" y="141.8">2.2k</text>
<text x="214.4" y="143">MountingHole_Pad</text>
<text x="228.7" y="140.5">H3</text>
<text x="250.4" y="140.7">F1</text>
<text x="250.7" y="143">MountingHole</text>
<text x="73.1" y="148.8">GND</text>
<text x="154.9" y="144.4">SW3A</text>
<text x="214.4" y="149.4">MountingHole_Pad</text>
<text x="228.7" y="146.9">H2</text>
<text x="250.4" y="147.1">F2</text>
<text x="250.7" y="149.4">MountingHole</text>
<text x="32.5" y="151.4">GND</text>
<text x="40.7" y="152.7">+BATT</text>
<text x="72.9" y="151.5">VBUS</text>
<text x="97.2" y="153.9">MIC5504-3.3YM5</text>
<text x="102.8" y="151.6">IC9</text>
<text x="120.1" y="151.4">GND</text>
<text x="195" y="152.6">GND</text>
<text x="214.4" y="155.7">MountingHole_Pad</text>
<text x="228.7" y="153.2">H1</text>
<text x="250.4" y="153.4">F3</text>
<text x="250.7" y="155.7">MountingHole</text>
<text x="32.2" y="156.6">VBUS</text>
<text x="46.1" y="161">IC10</text>
<text x="46.2" y="158.4">74AHC1G04</text>
<text x="78.9" y="157">D2</text>
<text x="79.7" y="160.8">D_ALT</text>
<text x="97" y="158.4">VIN</text>
<text x="106.3" y="158.4">VOUT</text>
<text x="238.2" y="161.5">GND</text>
<text x="80.8" y="167.2">4.7u</text>
<text x="82.3" y="164.9">C2</text>
<text x="97" y="163.4">EN</text>
<text x="104.8" y="164.8" transform="rotate(-90 104.8 164.8)">GND</text>
<text x="37.6" y="169.6" transform="rotate(-90 37.6 169.6)">2.2k</text>
<text x="40" y="169" transform="rotate(-90 40 169)">R1</text>
<text x="32.5" y="178">GND</text>
<text x="85.5" y="175.5">GND</text>
<text x="102.3" y="174.2">GND</text>
</g>
<g font-size="1.8" fill="#0000c2">
<text x="71.1" y="25.4">STM32 Micropython Processor</text>
<text x="214.6" y="25.4">Micropython SPI Flash</text>
<text x="241.3" y="63.5">STM32 Bypass Caps</text>
<text x="236.2" y="98.4">Debug and ESD protection</text>
<text x="236.2" y="100.3">for 2nd capacative touch.</text>
<text x="214.6" y="106.7">R9 = DNP</text>
<text x="77.5" y="114.3">Power Supplies and Selection Logic</text>
<text x="138.4" y="147.9">Switch disables the boost converter,</text>
<text x="138.4" y="149.9">badge can still power on by USB.</text>
</g>
<g font-size="1.8" fill="#848400">
<text x="132.3" y="25">COL[0..17]</text>
<text x="50.3" y="35.2">WAKEUP</text>
<text x="106.9" y="39">I2C_SCL</text>
<text x="106.9" y="41.5">I2C_SDA</text>
<text x="134" y="49.1">ROWCLK</text>
<text x="53.9" y="59.3">ROWENA</text>
<text x="133" y="56.8">BLE_MISC</text>
<text x="131.5" y="77.1">ROWDATA</text>
<text x="132.3" y="72">STM_RXD</text>
<text x="132.5" y="74.5">STM_TXD</text>
</g>
<g font-size="1.8">
<text x="251.2" y="34.3">FLASH_SCLK</text>
<text x="55.9" y="40.6">LED_RED</text>
<text x="217.2" y="39.4">FLASH_CSEL</text>
<text x="251.5" y="36.8">FLASH_MOSI</text>
<text x="251.5" y="39.4">FLASH_MISO</text>
<text x="55.9" y="43.2">LED_GREEN</text>
<text x="55.9" y="45.7">LED_BLUE</text>
<text x="117.2" y="43.2">COL2</text>
<text x="117.2" y="45.7">COL3</text>
<text x="190.5" y="43.2">SW1</text>
<text x="55.9" y="50.8">FLASH_SCLK</text>
<text x="55.9" y="48.3">FLASH_CSEL</text>
<text x="55.9" y="53.3">FLASH_MISO</text>
<text x="117.2" y="48.3">COL4</text>
<text x="117.2" y="50.8">COL5</text>
<text x="117.2" y="53.3">COL6</text>
<text x="127" y="50.8">COL0</text>
<text x="127" y="53.3">COL1</text>
<text x="55.9" y="55.9">FLASH_MOSI</text>
<text x="117.2" y="58.4">COL8</text>
<text x="117.2" y="55.9">COL7</text>
<text x="127" y="58.4">COL13</text>
<text x="116.2" y="63.5">COL10</text>
<text x="117.2" y="61">COL9</text>
<text x="127" y="61">COL14</text>
<text x="127" y="63.5">COL15</text>
<text x="55.9" y="66">USB_D-</text>
<text x="55.9" y="68.6">USB_D+</text>
<text x="110.5" y="71.1">SW2</text>
<text x="116.2" y="66">COL11</text>
<text x="116.2" y="68.6">COL12</text>
<text x="127" y="66">COL16</text>
<text x="127" y="68.6">COL17</text>
<text x="103.8" y="76.2">OSC32_OUT</text>
<text x="105.7" y="73.7">OSC32_IN</text>
<text x="45.4" y="80">OSC32_OUT</text>
<text x="47.3" y="83.8">OSC32_IN</text>
<text x="110.5" y="83.8">SW1</text>
<text x="120.6" y="83.8">TSC_BOOP</text>
<text x="120.6" y="78.7">TSC_CAP</text>
<text x="120.6" y="81.3">TSC_JAWS</text>
<text x="214.6" y="104.1">TSC_JAWS</text>
<text x="255.9" y="104.1">TSC_CAP</text>
<text x="214.6" y="114.3">TSC_BOOP</text>
<text x="55.2" y="125.7">USB_D+</text>
<text x="55.7" y="128.3">USB_D-</text>
<text x="80" y="135.9">BOOST</text>
<text x="179.1" y="132.1">SW1</text>
<text x="179.1" y="134.6">SW2</text>
<text x="54.7" y="162.6">BOOST</text>
</g>
<g font-size="1.1" fill="#008484">
<text x="94.3" y="125.7">1</text>
<text x="105.8" y="125.7">2</text>
</g>
<g font-size=".9" fill="#840000">
<text x="43" y="158.9" transform="rotate(-90 43 158.9)">5</text>
<text x="43" y="167.2" transform="rotate(-90 43 167.2)">3</text>
</g>
<g font-size=".9" fill="#008484">
<text x="43.5" y="165" transform="rotate(-90 43.5 165)">Gnd</text>
<text x="43.5" y="162.2" transform="rotate(-90 43.5 162.2)">Vcc</text>
</g>
</svg>
